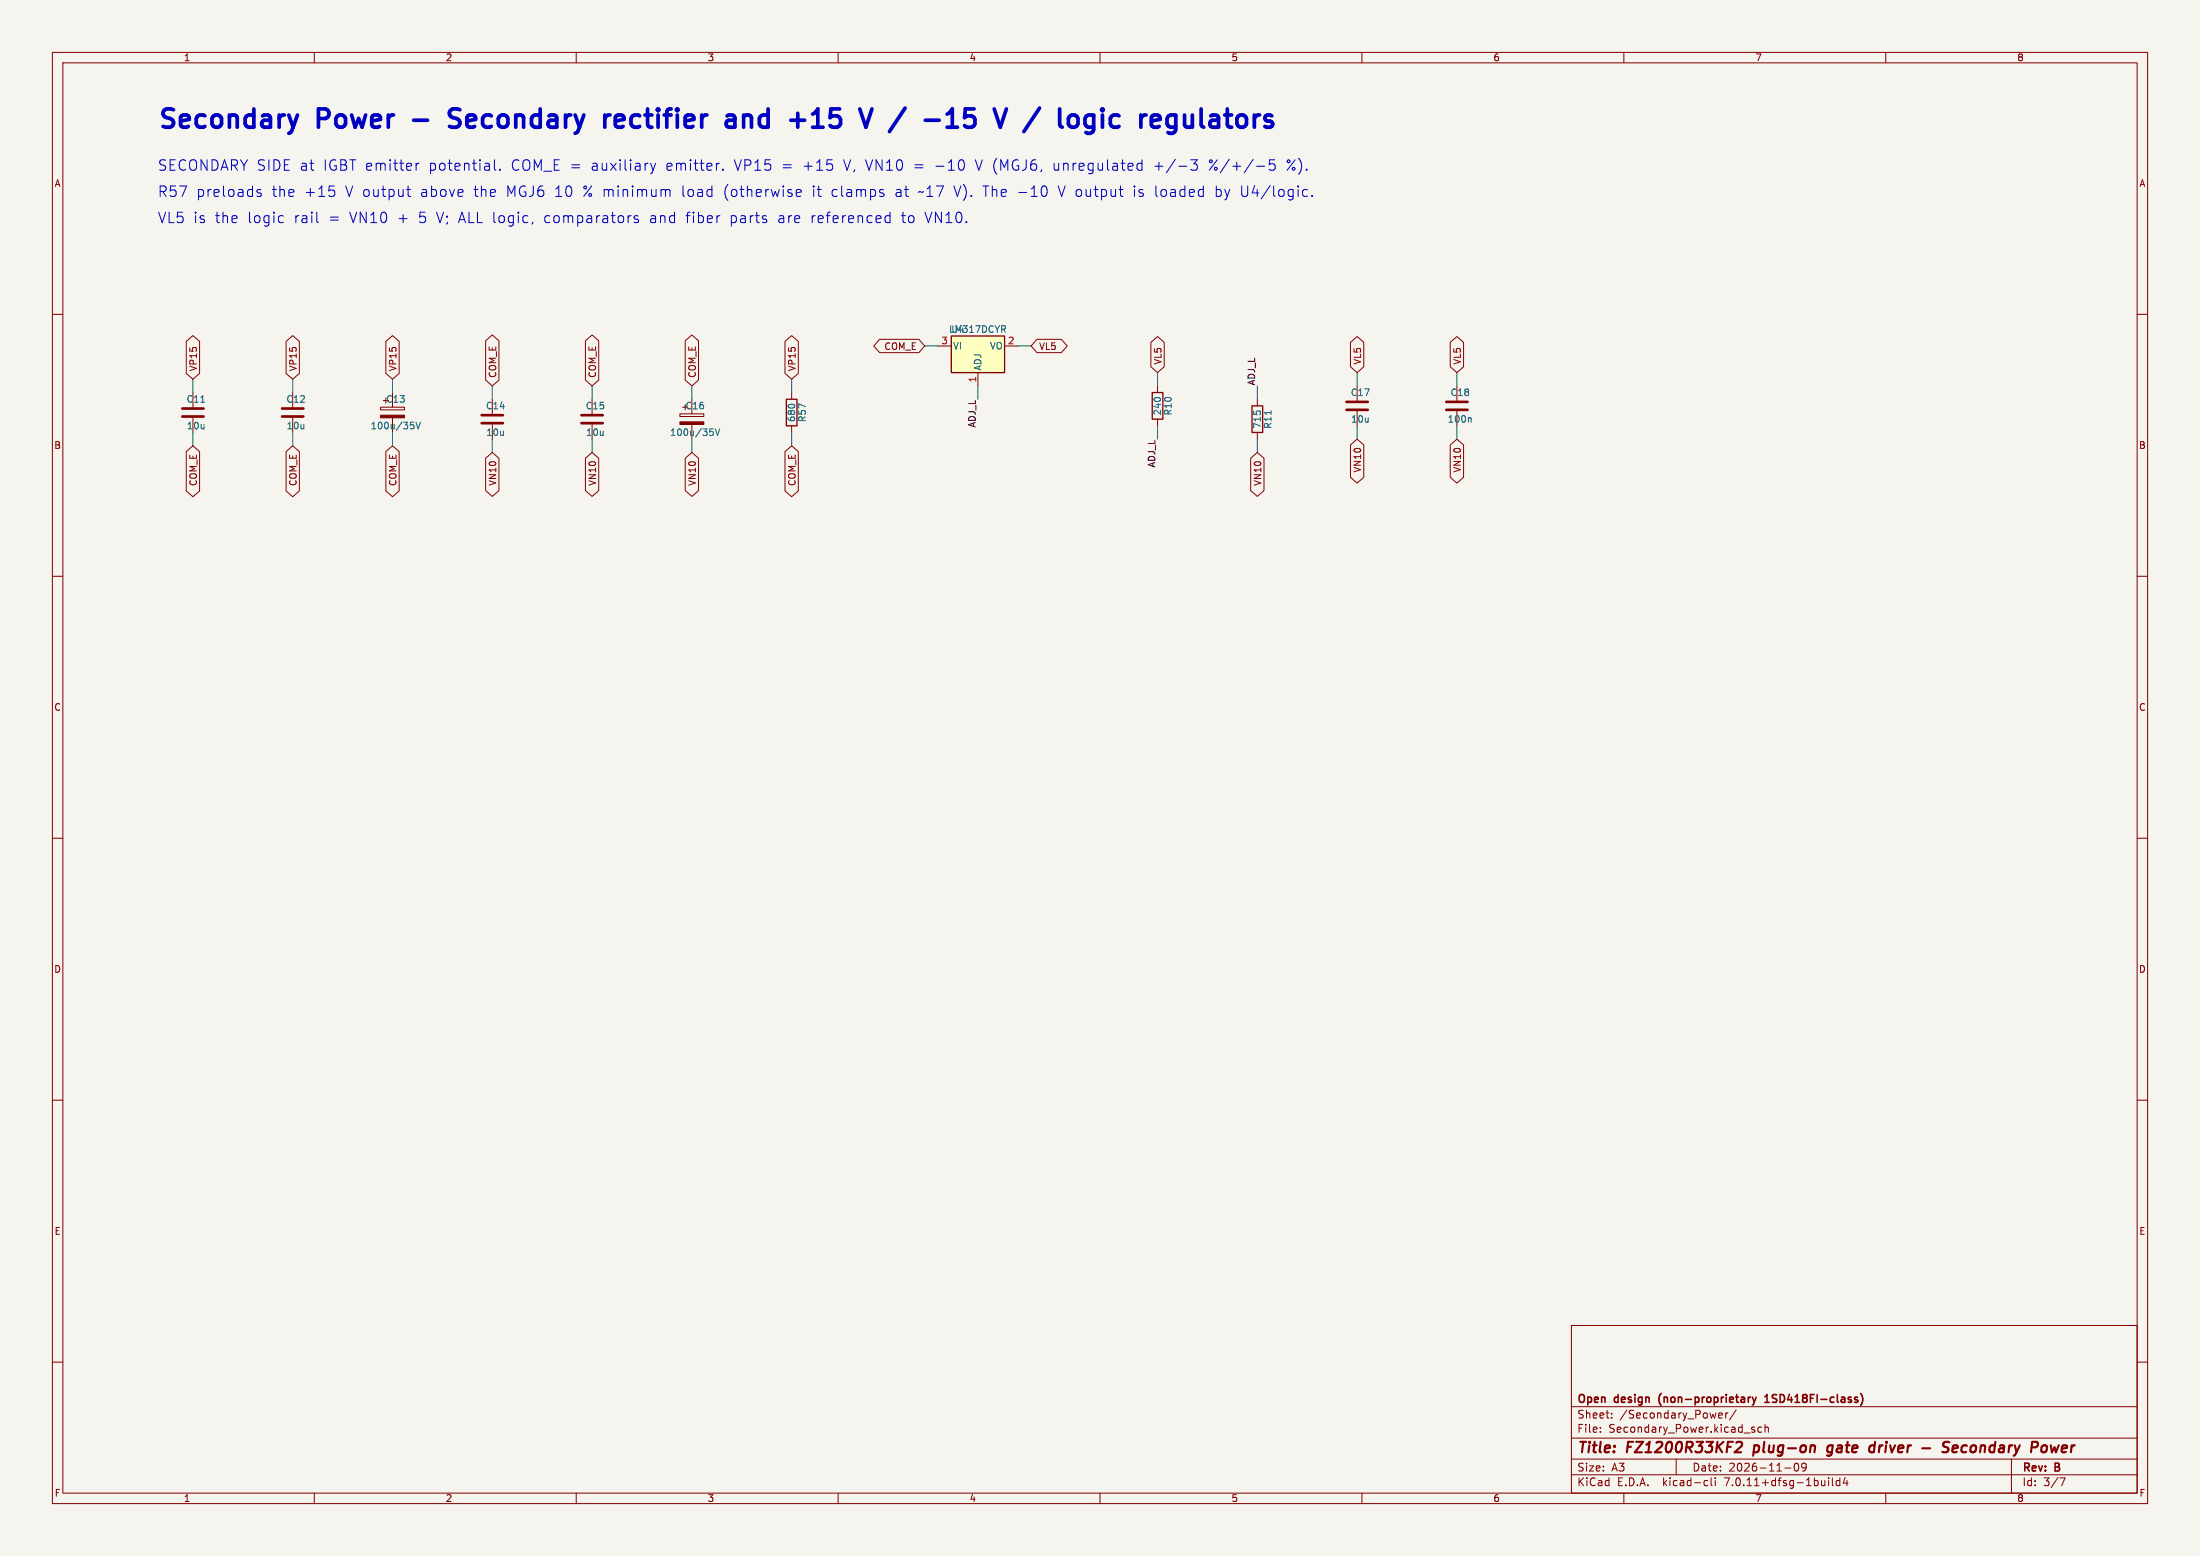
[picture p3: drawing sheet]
<svg xmlns="http://www.w3.org/2000/svg" width="420mm" height="297mm" viewBox="0 0 420 297" stroke-linecap="round" stroke-linejoin="round" font-family="sans-serif">
<path d="M0 0h420v297h-420z" fill="#f5f4ef" stroke="#f5f4ef" stroke-width=".19"/>
<g fill="none" stroke="#840000" stroke-width=".19">
<path d="M10 10h400v277h-400zM12 12h396v273h-396zM60 10v2M110 10v2M160 10v2M210 10v2M260 10v2M310 10v2M360 10v2M10 60h2M408 60h2M35.6 65.2l1.2-1.1 1.3 1.1v6.1l-1.3 1.1-1.2-1.1z"/>
<path d="M36.8 74.9v2.8M36.8 79.8v2.8M54.6 65.2l1.3-1.1 1.3 1.1v6.1l-1.3 1.1-1.3-1.1zM55.9 74.9v2.8M55.9 79.8v2.8M72.6 77.7h4.6v.5h-4.6zM73.7 65.2l1.2-1.1 1.3 1.1v6.1l-1.3 1.1-1.2-1.1zM74.9 74.9v2.8M74.9 79.8v2.8M92.7 65l1.3-1.1 1.3 1.1v7.5l-1.3 1.2-1.3-1.2zM94 76.2v2.8M111.8 65l1.2-1.1 1.3 1.1v7.5l-1.3 1.2-1.2-1.2z"/>
<path d="M113 76.2v2.8M129.8 79h4.6v.5h-4.6zM130.8 65l1.3-1.1 1.3 1.1v7.5l-1.3 1.2-1.3-1.2zM132.1 76.2v2.8M149.9 65.2l1.2-1.1 1.3 1.1v6.1l-1.3 1.1-1.2-1.1zM151.1 74.9v1.3M167.9 64.8h7.5l1.1 1.2-1.1 1.3h-7.5l-1.1-1.3zM179.1 66h2.5M186.7 71.1v2.6M191.8 66h2.5M198 64.8h4.6l1.1 1.2-1.1 1.3h-4.6l-1.2-1.3zM219.7 65.3l1.3-1.1 1.3 1.1v4.7l-1.3 1.1-1.3-1.1z"/>
<path d="M221 73.7v1.2M240 76.2v1.3M257.8 65.3l1.3-1.1 1.2 1.1v4.7l-1.2 1.1-1.3-1.1zM259.1 73.7v2.8M259.1 78.5v2.8M276.9 65.3l1.2-1.1 1.3 1.1v4.7l-1.3 1.1-1.2-1.1zM278.1 73.7v2.8M278.1 78.5v2.8M35.6 86.2l1.2-1.1 1.3 1.1v7.5l-1.3 1.1-1.2-1.1zM54.6 86.2l1.3-1.1 1.3 1.1v7.5l-1.3 1.1-1.3-1.1zM73.7 86.2l1.2-1.1 1.3 1.1v7.5l-1.3 1.1-1.2-1.1zM92.7 87.5l1.3-1.1 1.3 1.1v6.1l-1.3 1.2-1.3-1.2z"/>
<path d="M94 81v2.8M111.8 87.5l1.2-1.1 1.3 1.1v6.1l-1.3 1.2-1.2-1.2zM113 81v2.8M130.8 87.5l1.3-1.1 1.3 1.1v6.1l-1.3 1.2-1.3-1.2zM132.1 81v2.8M149.9 86.2l1.2-1.1 1.3 1.1v7.5l-1.3 1.1-1.2-1.1zM151.1 81.3v1.3M221 80v1.3M238.8 87.5l1.2-1.1 1.3 1.1v6.1l-1.3 1.2-1.2-1.2zM240 82.6v1.2M257.8 84.9l1.3-1.1 1.2 1.1v6.2l-1.2 1.1-1.3-1.1zM276.9 84.9l1.2-1.1 1.3 1.1v6.2l-1.3 1.1-1.2-1.1z"/>
<path d="M10 110h2M408 110h2M10 160h2M408 160h2M10 210h2M408 210h2M10 260h2M300 253h108v32h-108zM408 260h2M300 278.5h108M300 274.5h108M300 268.5h108"/>
<path d="M305.5 273.2v.2M305.5 272.5v.1M307.7 270.5v.2M307.7 269.8v.1M320 278.5v3M328.2 270.6h.5M328.2 269.8l.4-.1 .2 .3-.7 .2M329.4 269.7v1M329.9 269.7l-.3 .1-.2 .2M331.4 269.1l-1.2 1.9M334.6 272.9l.3 .1 .1 .2-.2 .2h-.3M334.6 272.4l.3 .1"/>
<path d="M336.3 272.5l-.4-.1-.3 .3 .1 .6h.6M336.9 272.5l.3-.1 .3 .1 .1 .9M336.9 271.9v1.5M342.7 279.4a.81 .81 0 0 0 .3 1.4l.2-.2 .2-.4-.2-.8M344 279.4l-.1 .5 .2 .2 .4 .1 .3-.3M344.7 279.4a.99 .99 0 0 1-.3 1.4h-.3M384 278.5v6.5M60 285v2M110 285v2M160 285v2M210 285v2M260 285v2"/>
<path d="M300 281.5h108M310 285v2M325.6 282.6l.4 .1M326 283.5l-.4 .1M326.7 282.1v1.3l.2 .2M327.4 282.1v.1M327.4 282.6v1M340.7 280.2h1.2M349.1 282.1v.1M349.1 282.6v1M349.8 282.1v1.3l.2 .2M351.2 282.7l-.4-.1-.3 .3 .2 .6h.5"/>
<path d="M351.2 282.1v1.5M352.2 282l-.3 1.1h.9M352.6 282.6v1M360 285v2M393.2 282.1h1l-.6 1.5"/>
</g>
<path d="M331.6 275.3l.7-.1 .2 .2 .1 .4-.2 .3-1.3 1.1h1.3M334.9 275.9l-.2 2M349.7 277.5a.6 .6 0 0 1-.9 .3M349.7 275.9a.66 .66 0 0 0-.8 .4l-.1 .5 .2 .3h.7M357.3 275.9l.6 .1M357.7 277.1l-.6 .1M358 275.2l-.3 2M367 276.4h1.5M372.1 275.3a.85 .85 0 0 0-1 .1l-.2 .4 .1 .2M372.8 276.5l.9-.2v-.3h-.8l-.2 .9 .3 .3 .5-.1M390.2 275.9l.4 .1 .2 .3-.1 .5-.4 .4M391.5 275.9l.2 1.3 .5-.9" fill="none" stroke="#840000" stroke-width=".4"/>
<path d="M334.5 266.7l.4 1M334.9 267.7l-.4 .5M335.3 266.7l-.4 1M336.9 267.7h.9M336.9 266.6l.4-.4v1.5M355.2 266a1.72 1.72 0 0 1 0 2.3" fill="none" stroke="#840000" stroke-width=".3"/>
<path d="M150.1 76.2h2v5.1h-2zM181.6 64.1h10.2v7h-10.2zM220 74.9h2v5.1h-2zM239 77.5h2v5.1h-2z" fill="none" stroke="#840000" stroke-width=".25"/>
<path d="M34.8 79.5h4.1M34.8 78h4.1M53.8 79.5h4.1M53.8 78h4.1M91.9 79.2h4.1M111 79.2h4.1M257 78.2h4.1M257 76.7h4.1M276.1 78.2h4.1M276.1 76.7h4.1M91.9 80.8h4.1M111 80.8h4.1" fill="none" stroke="#840000" stroke-width=".51"/>
<path d="M38.3 76.8h.8M242.6 78.4v.7M280.7 79.7l.2 .2v.7M78.4 80.6h.6M78.8 81.1l.2 .2v.3l-.2 .3M79.4 80.6l.4 1.3 .5-1.3M135.5 81.9h.6M136 82.3l.2 .3v.3l-.2 .2M136.6 81.9l.4 1.2 .4-1.2" fill="none" stroke="#006464" stroke-width=".19"/>
<g fill="#840000" stroke="#840000" stroke-width=".19">
<path d="M129.8 80.5h4.6v.5h-4.6z"/>
<path d="M72.6 79.2h4.6v.6h-4.6z"/>
</g>
<path d="M181.6 64.1h10.2v7h-10.2z" fill="#ffffc2" stroke="#ffffc2" stroke-width=".19"/>
<g fill="none" stroke="#0000c2" stroke-width=".19">
<path d="M49.8 36.3l-.5-.1-.2 .2v.3l.7 .2v.5l-.2 .1-.5-.1M62.9 35.5h.9M63.5 36.3l.4 .3v.5l-.4 .4M77.6 36.2h.8M77.9 35.5v1.7l.1 .2 .4 .1M79.4 31.2v1.3M80 31.2l-.4 .1-.2 .2M94.4 30.5v1.7l.3 .3M95.4 32.3v.2M124.2 31.2l.5 1.3M124.7 32.5l-.2 .5-.3 .2M125.1 31.2l-.4 1.3"/>
<path d="M127.3 36.2l.5 .1 .1 .1v1.1M138 32.3v.2M152.1 37.4l.2 .1 .6-.1M152.1 36.3l.6-.1 .2 .1 .1 .3-1 .2M183.8 30.6l.1 .1a1.56 1.56 0 0 1-.1 1.7M216.6 35.5v.2M217.2 31.3l.2-.1 .6 .1M217.2 32.4h.8M218 30.5v2M220.7 35.5l.1 1.9M227.3 30.5h1.3l-.7 .8a.54 .54 0 0 1 .7 .3v.5l-.2 .3-.8 .1-.3-.2M232.2 35.5v2"/>
<path d="M232.2 37.4l.2 .1M232.4 36.2l-.2 .1M237.1 35.5v1.6l.1 .3M239.9 31.7h1.5M243.3 30.5h-.9l-.1 1 .3-.2 .6 .1 .2 .2-.1 .7-.2 .2h-.5l-.3-.2M249.4 36.2l.2 .1M249.6 37.4l-.2 .1M250.5 37.3v.2M53.5 41.2l.6 .1M54.1 42.4l-.6 .1M60.6 42.4l.2 .1M101.7 42.4l-.2 .4"/>
<path d="M121.8 41.3l-.5-.1-.2 .3v.2l.7 .2v.5h-.7M169.3 41.2l.6 .1M169.9 42.4l-.6 .1M169.9 40.5v2"/>
</g>
<g fill="none" stroke="#0000c2" stroke-width=".7">
<path d="M56.8 22l-.8 2.3M85.8 24.1l.5 .2h.8l.4-.2M87.8 21l-.5-.2h-.8a.85 .85 0 0 0-.7 .8 .85 .85 0 0 0 .7 .9l1 .3M115.5 22v2.3M116.5 22a.89 .89 0 0 0-1 .6M118.6 22h-.6l-.4 .1-.1 .4v1.3l.1 .3 .4 .2h.6M119.1 22.8l-1.6 .3M139.1 22h.7l.3 .1 .2 .4v1.8M140.3 24.1l-.3 .2h-.9M140.3 22.8l-.3 .2h-.9M142 22v2.3M143 22h-.5l-.5 .3"/>
<path d="M155.1 24.3h2M155.1 21.8l.7-.5 .3-.5v3.5M172.8 20.6l-3 4.5M176.6 23h2.7M186 20.8h-1.7l-.2 1.7 .5-.4h.9l.3 .2 .3 .5v.8l-.1 .4-.5 .3h-.9l-.5-.3M198.5 20.6l-3 4.5M207.8 24.3h.7M207.8 22h.7M208.5 25.3l-.4 .2h-.5M212.6 22h.7l.3 .1M213.6 24.1l-.3 .2h-.7M231.1 22.1l.4-.1h.6l.4 .1 .1 .4v1.8"/>
<path d="M232.6 22.8l-.3 .2h-.8a.69 .69 0 0 0-.6 .6 .69 .69 0 0 0 .6 .7h.8l.3-.2"/>
</g>
<g fill="none" stroke="#009600" stroke-width=".19">
<path d="M36.8 72.4v2.5M55.9 72.4v2.5M74.9 72.4v2.5M94 73.7v2.5M113 73.7v2.5M132.1 73.7v2.5M151.1 72.4v2.5M176.5 66h2.6M186.7 73.7v2.5M194.3 66h2.5M221 71.1v2.6M240 73.7v2.5"/>
<path d="M259.1 71.1v2.6M278.1 71.1v2.6M36.8 82.6v2.5M55.9 82.6v2.5M74.9 82.6v2.5M94 83.8v2.6M113 83.8v2.6M132.1 83.8v2.6M151.1 82.6v2.5M221 81.3v2.5M240 83.8v2.6M259.1 81.3v2.5"/>
<path d="M278.1 81.3v2.5"/>
</g>
<g font-size="4.9" fill="#0000c2">
<text x="30" y="24.7">Secondary</text>
<text x="60.9" y="24.7">Power</text>
<text x="80.5" y="24.7">-</text>
<text x="88.9" y="24.7">Secondary</text>
<text x="119.8" y="24.7">rectifier</text>
<text x="144.5" y="24.7">and</text>
<text x="158.1" y="24.7">+15</text>
<text x="180.2" y="24.7">/</text>
<text x="187.9" y="24.7">-15</text>
<text x="203" y="24.7">V</text>
<text x="210.1" y="24.7">/</text>
<text x="217.8" y="24.7">logic</text>
<text x="234.7" y="24.7">regulators</text>
</g>
<g font-size="2.8" fill="#0000c2">
<text x="30" y="32.8">SECONDARY SIDE at</text>
<text x="61.7" y="32.8">IGBT emitter</text>
<text x="81.9" y="32.8">potential.</text>
<text x="97.7" y="32.8">COM_E =</text>
<text x="113" y="32.8">auxiliary</text>
<text x="127.4" y="32.8">emitter.</text>
<text x="140.5" y="32.8">VP15</text>
<text x="149.6" y="32.8">=</text>
<text x="153.6" y="32.8">+15</text>
<text x="161.5" y="32.8">V, VN10</text>
<text x="175" y="32.8">=</text>
<text x="179" y="32.8">-10</text>
<text x="186.9" y="32.8">V (MGJ6,</text>
<text x="201.8" y="32.8">unregulated</text>
<text x="221" y="32.8">+/-3</text>
<text x="231.6" y="32.8">%/+/-5</text>
<text x="246.5" y="32.8">%).</text>
<text x="30" y="37.7">R57</text>
<text x="37.4" y="37.7">preloads</text>
<text x="51.8" y="37.7">the</text>
<text x="58.1" y="37.7">+15</text>
<text x="65.9" y="37.7">V output</text>
<text x="80.3" y="37.7">above</text>
<text x="90.6" y="37.7">the</text>
<text x="96.8" y="37.7">MGJ6</text>
<text x="106.1" y="37.7">10</text>
<text x="111.5" y="37.7">% minimum</text>
<text x="130.5" y="37.7">load</text>
<text x="138.6" y="37.7">(otherwise</text>
<text x="155.6" y="37.7">it</text>
<text x="159.2" y="37.7">clamps</text>
<text x="171.5" y="37.7">at</text>
<text x="176" y="37.7">~17</text>
<text x="182.8" y="37.7">V).</text>
<text x="188.4" y="37.7">The -10</text>
<text x="202.9" y="37.7">V output</text>
<text x="217.3" y="37.7">is</text>
<text x="221.5" y="37.7">loaded</text>
<text x="233" y="37.7">by</text>
<text x="238" y="37.7">U4/logic.</text>
<text x="30" y="42.8">VL5 is</text>
<text x="41" y="42.8">the</text>
<text x="47.2" y="42.8">logic</text>
<text x="56.1" y="42.8">rail</text>
<text x="62.8" y="42.8">=</text>
<text x="66.8" y="42.8">VN10</text>
<text x="76" y="42.8">+</text>
<text x="80.1" y="42.8">5 V; ALL logic,</text>
<text x="104.2" y="42.8">comparators</text>
<text x="124.5" y="42.8">and</text>
<text x="131.5" y="42.8">fiber</text>
<text x="139.9" y="42.8">parts</text>
<text x="149.1" y="42.8">are</text>
<text x="155.4" y="42.8">referenced</text>
<text x="172.8" y="42.8">to</text>
<text x="177.4" y="42.8">VN10.</text>
</g>
<g font-size="2.8" fill="#840000">
<text x="301" y="277.9">Title:</text>
<text x="310.6" y="277.9">FZ1200R33KF2</text>
<text x="335.6" y="277.9">plug-on</text>
<text x="350.5" y="277.9">gate</text>
<text x="359.3" y="277.9">driver</text>
<text x="370.1" y="277.9">-</text>
<text x="374.9" y="277.9">Secondary</text>
<text x="392.6" y="277.9">Power</text>
</g>
<g font-size="2.1" fill="#840000">
<text x="301" y="268.2">Open</text>
<text x="308.3" y="268.2">design</text>
<text x="317.3" y="268.2">(non-proprietary</text>
<text x="338.2" y="268.2">1SD418FI-class)</text>
<text x="301" y="273.7">File:</text>
<text x="301" y="271">Sheet:</text>
<text x="307.1" y="273.7">Secondary_Power.kicad_sch</text>
<text x="309.2" y="271">/Secondary_Power/</text>
<text x="301" y="281.1">Size:</text>
<text x="307.6" y="281.1">A3</text>
<text x="323" y="281.1">Date:</text>
<text x="330" y="281.1">2026-11-09</text>
<text x="386" y="281.3">Rev:</text>
<text x="392.4" y="281.3">B</text>
<text x="301" y="283.9">KiCad</text>
<text x="308.7" y="283.9">E.D.A.</text>
<text x="317.6" y="283.9">kicad-cli</text>
<text x="329.5" y="283.9">7.0.11+dfsg-1build4</text>
<text x="386" y="283.9">Id:</text>
<text x="390.1" y="283.9">3/7</text>
</g>
<g font-size="1.8" fill="#840000">
<text x="35" y="11.9">1</text>
<text x="85" y="11.9">2</text>
<text x="135" y="11.9">3</text>
<text x="185" y="11.9">4</text>
<text x="235" y="11.9">5</text>
<text x="285" y="11.9">6</text>
<text x="335" y="11.9">7</text>
<text x="385" y="11.9">8</text>
<text x="10.3" y="35.9">A</text>
<text x="408.3" y="35.9">A</text>
<text x="37.8" y="71" transform="rotate(-90 37.8 71)">VP15</text>
<text x="56.8" y="71" transform="rotate(-90 56.8 71)">VP15</text>
<text x="75.9" y="71" transform="rotate(-90 75.9 71)">VP15</text>
<text x="152.1" y="71" transform="rotate(-90 152.1 71)">VP15</text>
<text x="168.7" y="67">COM_E</text>
<text x="198.3" y="67">VL5</text>
<text x="221.9" y="69.7" transform="rotate(-90 221.9 69.7)">VL5</text>
<text x="260" y="69.7" transform="rotate(-90 260 69.7)">VL5</text>
<text x="279.1" y="69.7" transform="rotate(-90 279.1 69.7)">VL5</text>
<text x="94.9" y="72.2" transform="rotate(-90 94.9 72.2)">COM_E</text>
<text x="114" y="72.2" transform="rotate(-90 114 72.2)">COM_E</text>
<text x="133" y="72.2" transform="rotate(-90 133 72.2)">COM_E</text>
<text x="10.3" y="85.9">B</text>
<text x="408.2" y="85.9">B</text>
<text x="37.8" y="92.9" transform="rotate(-90 37.8 92.9)">COM_E</text>
<text x="56.8" y="92.9" transform="rotate(-90 56.8 92.9)">COM_E</text>
<text x="75.9" y="92.9" transform="rotate(-90 75.9 92.9)">COM_E</text>
<text x="94.9" y="92.8" transform="rotate(-90 94.9 92.8)">VN10</text>
<text x="114" y="92.8" transform="rotate(-90 114 92.8)">VN10</text>
<text x="133" y="92.8" transform="rotate(-90 133 92.8)">VN10</text>
<text x="152.1" y="92.9" transform="rotate(-90 152.1 92.9)">COM_E</text>
<text x="241" y="92.8" transform="rotate(-90 241 92.8)">VN10</text>
<text x="260" y="90.3" transform="rotate(-90 260 90.3)">VN10</text>
<text x="279.1" y="90.3" transform="rotate(-90 279.1 90.3)">VN10</text>
<text x="10.3" y="135.9">C</text>
<text x="408.2" y="135.9">C</text>
<text x="10.3" y="185.9">D</text>
<text x="408.2" y="185.9">D</text>
<text x="10.3" y="235.9">E</text>
<text x="408.3" y="235.9">E</text>
<text x="10.3" y="285.9">F</text>
<text x="35" y="286.9">1</text>
<text x="85" y="286.9">2</text>
<text x="135" y="286.9">3</text>
<text x="185" y="286.9">4</text>
<text x="235" y="286.9">5</text>
<text x="285" y="286.9">6</text>
<text x="335" y="286.9">7</text>
<text x="385" y="286.9">8</text>
<text x="408.3" y="285.9">F</text>
</g>
<g font-size="1.8" fill="#a90000">
<text x="179.6" y="65.8">3</text>
<text x="192.3" y="65.8">2</text>
<text x="186.4" y="73.1" transform="rotate(-90 186.4 73.1)">1</text>
</g>
<g font-size="1.8" fill="#006464">
<text x="181.1" y="63.7">LM317DCYR</text>
<text x="181.5" y="63.7">U4</text>
<text x="181.9" y="66.9">VI</text>
<text x="187.6" y="70.9" transform="rotate(-90 187.6 70.9)">ADJ</text>
<text x="188.9" y="66.9">VO</text>
<text x="35.5" y="77.1">C11</text>
<text x="54.6" y="77.1">C12</text>
<text x="73.6" y="77.1">C13</text>
<text x="257.8" y="75.8">C17</text>
<text x="276.8" y="75.8">C18</text>
<text x="35.6" y="82.1">10u</text>
<text x="54.6" y="82.1">10u</text>
<text x="70.7" y="82.1">100u/35V</text>
<text x="92.7" y="78.3">C14</text>
<text x="92.7" y="83.4">10u</text>
<text x="111.7" y="78.3">C15</text>
<text x="111.8" y="83.4">10u</text>
<text x="127.8" y="83.4">100u/35V</text>
<text x="130.8" y="78.3">C16</text>
<text x="152" y="80.7" transform="rotate(-90 152 80.7)">680</text>
<text x="154" y="80.7" transform="rotate(-90 154 80.7)">R57</text>
<text x="221.8" y="79.4" transform="rotate(-90 221.8 79.4)">240</text>
<text x="223.9" y="79.4" transform="rotate(-90 223.9 79.4)">R10</text>
<text x="240.9" y="81.9" transform="rotate(-90 240.9 81.9)">715</text>
<text x="242.9" y="82" transform="rotate(-90 242.9 82)">R11</text>
<text x="257.8" y="80.9">10u</text>
<text x="276.3" y="80.9">100n</text>
</g>
<g font-size="1.8" fill="#0f0f0f">
<text x="239.7" y="73.7" transform="rotate(-90 239.7 73.7)">ADJ_L</text>
<text x="186.3" y="81.7" transform="rotate(-90 186.3 81.7)">ADJ_L</text>
<text x="220.6" y="89.3" transform="rotate(-90 220.6 89.3)">ADJ_L</text>
</g>
</svg>
